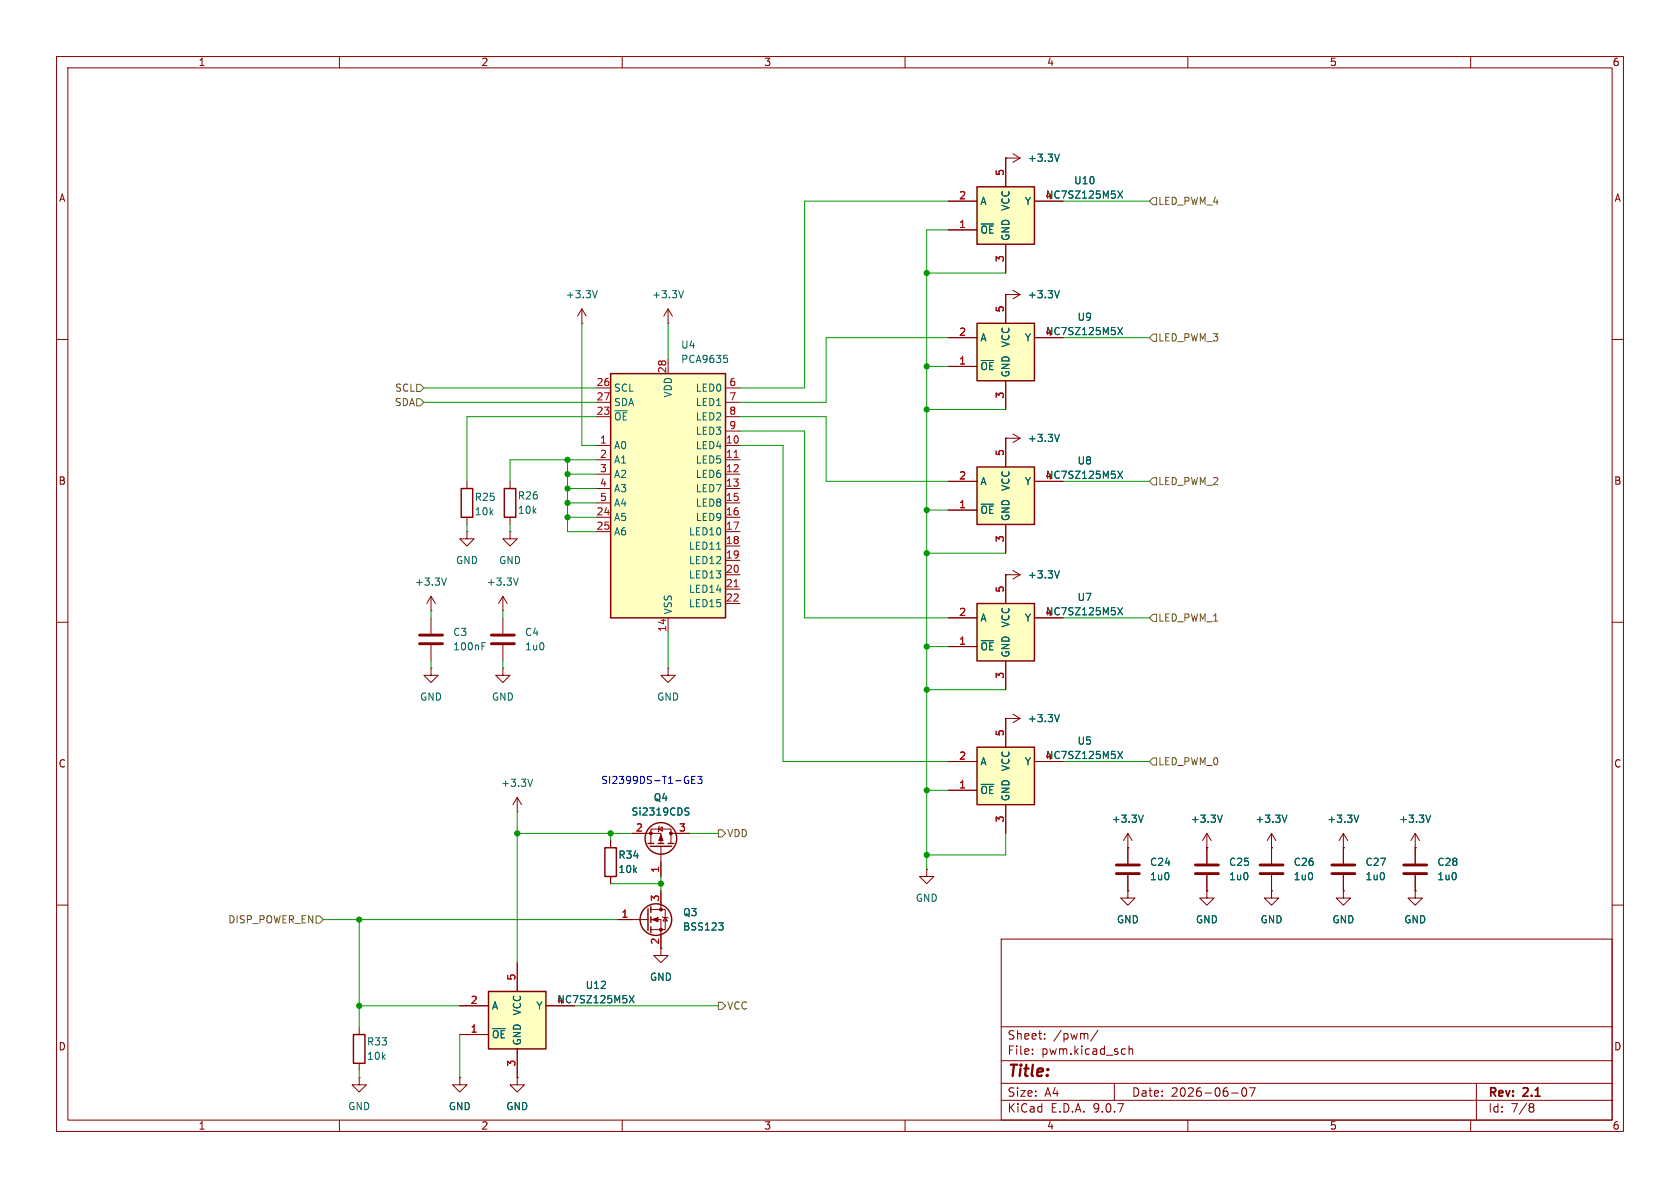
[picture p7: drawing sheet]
<svg xmlns="http://www.w3.org/2000/svg" width="297mm" height="210mm" viewBox="0 0 297 210" stroke-linecap="round" stroke-linejoin="round" font-family="sans-serif">
<g fill="none" stroke="#840000" stroke-width=".18">
<path d="M10 10h277v190h-277zM12 12h273v186h-273zM60 10v2M110 10v2M160 10v2M210 10v2M260 10v2M177.8 52.1h.1M177.8 52.1h2.5M179.1 51.3l1.2 .8M180.3 52.1l-1.2 .7M10 60h2"/>
<path d="M285 60h2M10 110h2M285 110h2M111.8 147.3h5v1.8M115.1 149.1v-2.5h3.5v2.5M116.5 146.6l.6-.4v.7zM116.6 146.1l-.1 .1v.7l-.2 .2M116.8 149.6v5.3M118.6 147.3h3.3M10 160h2M177 166h108v32h-108zM285 160h2"/>
<path d="M60 198v2M110 198v2M160 198v2M177 194.5h108M177 191.5h108M177 187.5h108M177 181.5h108M182.5 186.3v.1M182.5 185.5v.1M184.7 183.6v.1M184.7 182.8v.1M194.1 182.1l-1.3 2"/>
<path d="M197 191.5v3M199.6 184.9v1.5M199.6 185.5l.2-.1 .4 .1v.9M210 198v2M217.7 193.2h1.2M219.7 192.4l.2-.1a.81 .81 0 0 1 .6 .6 .81 .81 0 0 1-.3 .8l-.2 .1a.81 .81 0 0 1-.3-1.4zM220.9 192.3h1l-.7 1.5M260 198v2M261 191.5v6.5M270.6 195.1l.4 .1 .2 .2-.3 .3M270.6 195.7h.3M270.9 195.7l.2 .2 .1 .4-.2 .2-.4 .1"/>
</g>
<path d="M187.3 51.4l-.4 1.2M121.2 143.4l.5 .1 .1 .2-.1 .3-.4 .1M121.2 142.9h.6" fill="none" stroke="#006464" stroke-width=".18"/>
<g fill="none" stroke="#840000" stroke-width=".25">
<path d="M114.6 149.1h1M114.9 149.6h3.8M116.3 149.1h1M118.1 149.1h1"/>
<circle cx="116.8" cy="148.2" r="2.79"/>
</g>
<g fill="#840000" stroke="#840000" stroke-width=".18">
<path d="M116.8 147.6l.4 1h-.7z"/>
<circle cx="118.6" cy="147.3" r=".25"/>
<circle cx="115.1" cy="147.3" r=".25"/>
</g>
<path d="M172.7 82.6h10.2v10.1h-10.2z" fill="#ffffc2"/>
<g fill="none" stroke="#840000" stroke-width=".25">
<path d="M89.2 86.4h2v5h-2zM172.7 82.6h10.2v10.1h-10.2zM114.6 160.7v3.8M115.1 160.3v1M115.1 162.1v1M115.1 163.8v1"/>
<circle cx="116" cy="162.6" r="2.79"/>
</g>
<g fill="none" stroke="#840000" stroke-width=".18">
<path d="M177.8 77.5h.1M177.8 77.5v5.1M177.8 77.5h2.5M179.1 76.7l1.2 .8M180.3 77.5l-1.2 .7M90.2 85.1v1.3M90.2 91.4v1.3M167.6 85.1h5.1M167.6 90.2h5.1M177.8 92.7v5.1M182.9 85.1h5.1M76.2 109.2v2.8"/>
<path d="M76.2 114v2.8M88.9 118.1v1.3h1.3l-1.3 1.3-1.3-1.3h1.3M88.9 118.1h.1M88.9 109.2v2.8M88.9 114v2.8M91.4 143.5h.1M91.4 141l-.7 1.2M91.4 141l.8 1.2M91.4 141v2.5M116.8 157.5v3.3M213.4 157.5v1.3h1.2l-1.2 1.2-1.3-1.2h1.3M213.4 157.5h.1"/>
<path d="M109.2 162.6h5.4M115.1 160.8h2.5v3.5h-2.5M115.1 162.6h1.7v6.3h1.3l-1.3 1.3-1.2-1.3h1.2M117.1 162.1l.1 .1h.8l.1 .1M117.6 162.2l.4 .6h-.8z"/>
</g>
<path d="M187.3 76.8l-.4 1.2M197.6 83.3l.9 1.3M198.5 83.3l-.9 1.3M85.2 114.2h.4M85.2 113.6h.6M94.2 137.7l-.5 1.3M127.1 163.1h.7l-.4 .5M127.6 163.6l.2 .3v.3l-.2 .2" fill="none" stroke="#006464" stroke-width=".18"/>
<g fill="#840000" stroke="#840000" stroke-width=".18">
<path d="M115.3 162.6l1-.4v.7z"/>
<circle cx="116.8" cy="160.8" r=".25"/>
<circle cx="116.8" cy="164.3" r=".25"/>
</g>
<path d="M74.2 112.3h4M74.2 113.8h4M86.9 112.3h4M86.9 113.8h4" fill="none" stroke="#840000" stroke-width=".51"/>
<path d="M172.7 57.2h10.2v10.1h-10.2z" fill="#ffffc2"/>
<path d="M172.7 57.2h10.2v10.1h-10.2zM81.5 86.4h2.1v5h-2.1z" fill="none" stroke="#840000" stroke-width=".25"/>
<path d="M167.6 59.7h5.1M177.8 52.1v5.1M182.9 59.7h5.1M167.6 64.8h5.1M177.8 67.3v5.1M82.5 94v1.3h1.3l-1.3 1.2-1.2-1.2h1.2M82.5 94h.1M82.5 85.1v1.3M82.5 91.4v1.3" fill="none" stroke="#840000" stroke-width=".18"/>
<path d="M197.6 57.9l.9 1.3M198.5 57.9l-.9 1.3" fill="none" stroke="#006464" stroke-width=".18"/>
<path d="M86.4 175.3h10.1v10.1h-10.1z" fill="#ffffc2"/>
<path d="M106.9 149.9h2.1v5h-2.1zM86.4 175.3h10.1v10.1h-10.1z" fill="none" stroke="#840000" stroke-width=".25"/>
<g fill="none" stroke="#840000" stroke-width=".18">
<path d="M177.8 27.9h.1M177.8 27.9h2.5M179.1 27.2l1.2 .7M180.3 27.9l-1.2 .8M90.2 94v1.3h1.2l-1.2 1.2-1.3-1.2h1.3M90.2 94h.1M107.9 148.6v1.3M107.9 154.9v1.3M213.4 149.9h.1M213.4 147.3l-.8 1.3M213.4 147.3l.7 1.3M213.4 147.3v2.6"/>
<path d="M224.8 149.9h.1M224.8 157.5v1.3h1.3l-1.3 1.2-1.3-1.2h1.3M224.8 157.5h.1M224.8 147.3l-.8 1.3M224.8 147.3l.8 1.3M224.8 147.3v2.6M81.3 177.8h5.1M91.4 170.2v5.1M96.5 177.8h5.1M81.3 182.9h5.1M91.4 185.4v5.1"/>
</g>
<path d="M187.3 27.2l-.4 1.3M216.1 144.1l-.4 1.3M227.5 144.1l-.4 1.3M111.2 176l.9 1.3M112.1 176l-.9 1.3" fill="none" stroke="#006464" stroke-width=".18"/>
<path d="M172.7 33h10.2v10.2h-10.2z" fill="#ffffc2"/>
<path d="M172.7 33h10.2v10.2h-10.2zM62.5 182.9h2v5.1h-2z" fill="none" stroke="#840000" stroke-width=".25"/>
<g fill="none" stroke="#840000" stroke-width=".18">
<path d="M167.6 35.6h5.1M177.8 27.9v5.1M182.9 35.6h5.1M167.6 40.6h5.1M177.8 43.2v5.1M76.2 118.1v1.3h1.3l-1.3 1.3-1.3-1.3h1.3M76.2 118.1h.1M76.2 108h.1M76.2 105.4l-.8 1.3M76.2 105.4l.8 1.3M76.2 105.4v2.6M88.9 108h.1"/>
<path d="M88.9 105.4l-.8 1.3M88.9 105.4l.8 1.3M88.9 105.4v2.6M118.1 118.1v1.3h1.3l-1.3 1.3-1.3-1.3h1.3M118.1 118.1h.1M199.4 157.5v1.3h1.3l-1.3 1.2-1.3-1.2h1.3M199.4 157.5h.1M213.4 149.9v2.8M213.4 154.7v2.8M63.5 190.5v1.3h1.3l-1.3 1.2-1.3-1.2h1.3M63.5 190.5h.1M63.5 181.6v1.3"/>
<path d="M63.5 188v1.2M81.3 190.5v1.3h1.2l-1.2 1.2-1.3-1.2h1.3M81.3 190.5h.1M91.4 190.5v1.3h1.3l-1.3 1.2-1.2-1.2h1.2M91.4 190.5h.1"/>
</g>
<path d="M197.6 33.8l.9 1.2M198.5 33.8l-.9 1.2M78.9 102.2l-.4 1.2M91.6 102.2l-.4 1.2" fill="none" stroke="#006464" stroke-width=".18"/>
<path d="M211.3 152.9h4.1M211.3 154.4h4.1" fill="none" stroke="#840000" stroke-width=".51"/>
<path d="M107.9 66h20.4v43.2h-20.4z" fill="#ffffc2"/>
<path d="M107.9 66h20.4v43.2h-20.4z" fill="none" stroke="#840000" stroke-width=".25"/>
<g fill="none" stroke="#840000" stroke-width=".18">
<path d="M102.9 57.2h.1M102.9 54.6l-.8 1.3M102.9 54.6l.7 1.3M102.9 54.6v2.6M118.1 57.2h.1M118.1 54.6v2.6M118.1 54.6l-.8 1.3M118.1 54.6l.8 1.3M105.4 68.6h2.5M105.4 71.1h2.5M105.4 73.7h2.5M105.4 78.7h2.5"/>
<path d="M118.1 63.5v2.5M128.3 68.6h2.5M128.3 71.1h2.5M128.3 73.7h2.5M128.3 78.7h2.5M128.3 76.2h2.5M105.4 81.3h2.5M105.4 83.8h2.5M105.4 86.4h2.5M105.4 88.9h2.5M105.4 91.4h2.5M105.4 94h2.5"/>
<path d="M128.3 81.3h2.5M128.3 83.8h2.5M128.3 86.4h2.5M128.3 88.9h2.5M128.3 91.4h2.5M128.3 94h2.5M128.3 96.5h2.5M128.3 99.1h2.5M118.1 109.2v2.6M128.3 101.6h2.5M128.3 104.1h2.5M128.3 106.7h2.5"/>
<path d="M177.8 127h.1M177.8 127h2.5M179.1 126.2l1.2 .8M180.3 127l-1.2 .8"/>
</g>
<path d="M129.8 80.9h.7M129.8 103.7h.7" fill="none" stroke="#a90000" stroke-width=".18"/>
<path d="M105.6 51.4l-.4 1.2M120.8 51.4l-.4 1.2M128 62.8h.6M128.4 63.3l.2 .2v.3l-.2 .3M126.7 97.1h.7M187.3 126.3l-.4 1.3" fill="none" stroke="#006464" stroke-width=".18"/>
<path d="M172.7 106.7h10.2v10.1h-10.2z" fill="#ffffc2"/>
<path d="M172.7 106.7h10.2v10.1h-10.2z" fill="none" stroke="#840000" stroke-width=".25"/>
<path d="M167.6 109.2h5.1M167.6 114.3h5.1M177.8 101.6v5.1M177.8 116.8v5.1M182.9 109.2h5.1M163.8 153.7v1.2h1.3l-1.3 1.3-1.2-1.3h1.2M163.8 153.7h.1M199.4 149.9h.1M199.4 147.3l-.8 1.3M199.4 147.3l.8 1.3M199.4 147.3v5.4M199.4 154.7v2.8" fill="none" stroke="#840000" stroke-width=".18"/>
<path d="M197.6 107.4l.9 1.3M198.5 107.4l-.9 1.3M202.1 144.1l-.4 1.3" fill="none" stroke="#006464" stroke-width=".18"/>
<path d="M197.4 152.9h4M197.4 154.4h4" fill="none" stroke="#840000" stroke-width=".51"/>
<path d="M172.7 132.1h10.2v10.1h-10.2z" fill="#ffffc2"/>
<path d="M172.7 132.1h10.2v10.1h-10.2z" fill="none" stroke="#840000" stroke-width=".25"/>
<g fill="none" stroke="#840000" stroke-width=".18">
<path d="M167.6 35.6h5.1M177.8 27.9h.1M177.8 27.9v5.1M182.9 35.6h5.1M167.6 59.7h5.1M167.6 40.6h5.1M177.8 52.1h.1M177.8 43.2v5.1M177.8 52.1v5.1M182.9 59.7h5.1M167.6 64.8h5.1M177.8 77.5h.1"/>
<path d="M177.8 67.3v5.1M177.8 77.5v5.1M167.6 85.1h5.1M167.6 90.2h5.1M177.8 92.7v5.1M182.9 85.1h5.1M167.6 109.2h5.1M167.6 114.3h5.1M177.8 101.6h.1M177.8 101.6v5.1M177.8 116.8v5.1M177.8 101.6h2.5"/>
<path d="M179.1 100.8l1.2 .8M180.3 101.6l-1.2 .8M182.9 109.2h5.1M167.6 134.6h5.1M167.6 139.7h5.1M177.8 127h.1M177.8 127v5.1M182.9 134.6h5.1M107.9 148.6v1.3M107.9 154.9v1.3M111.8 147.3h2.5M116.8 152.4v2.5"/>
<path d="M116.8 157.5v2.5M119.4 147.3h2.5M177.8 142.2v5.1M199.4 149.9h.1M199.4 157.5h.1M199.4 149.9v2.8M199.4 154.7v2.8M213.4 157.5h.1M213.4 149.9h.1M213.4 149.9v2.8M213.4 154.7v2.8M224.8 149.9h.1"/>
<path d="M224.8 157.5h.1M224.8 149.9v2.8M224.8 154.7v2.8M237.5 157.5v1.3h1.3l-1.3 1.2-1.3-1.2h1.3M237.5 157.5h.1M237.5 149.9h.1M237.5 147.3l-.8 1.3M237.5 147.3l.8 1.3M237.5 147.3v5.4M237.5 154.7v2.8M250.2 157.5v1.3h1.3l-1.3 1.2-1.3-1.2h1.3M250.2 157.5h.1"/>
<path d="M250.2 149.9h.1M250.2 147.3v5.4M250.2 154.7v2.8M250.2 147.3l-.8 1.3M250.2 147.3l.8 1.3M81.3 177.8h5.1M91.4 170.2v5.1M96.5 177.8h5.1M109.2 162.6h2.6M116.8 165.1v2.5M81.3 190.5h.1M81.3 182.9h5.1"/>
<path d="M91.4 190.5h.1M91.4 185.4v5.1"/>
</g>
<g fill="none" stroke="#006464" stroke-width=".18">
<path d="M187.3 27.2l-.4 1.3M197.6 33.8l.9 1.2M198.5 33.8l-.9 1.2M187.3 51.4l-.4 1.2M197.6 57.9l.9 1.3M198.5 57.9l-.9 1.3M187.3 76.8l-.4 1.2M197.6 83.3l.9 1.3M198.5 83.3l-.9 1.3M187.3 100.9l-.4 1.3M197.6 107.4l.9 1.3M198.5 107.4l-.9 1.3"/>
<path d="M187.3 126.3l-.4 1.3M197.6 132.8l.9 1.3M198.5 132.8l-.9 1.3M121.2 143.4l.5 .1 .1 .2-.1 .3-.4 .1M121.2 142.9h.6M202.1 144.1l-.4 1.3M216.1 144.1l-.4 1.3M227.5 144.1l-.4 1.3M240.2 144.1l-.4 1.3M252.9 144.1l-.4 1.3M111.2 176l.9 1.3M112.1 176l-.9 1.3"/>
<path d="M127.1 163.1h.7l-.4 .5M127.6 163.6l.2 .3v.3l-.2 .2"/>
</g>
<path d="M222.8 152.9h4M222.8 154.4h4M235.5 152.9h4M235.5 154.4h4M248.2 152.9h4M248.2 154.4h4" fill="none" stroke="#840000" stroke-width=".51"/>
<path d="M203.8 34.9h.7v1.3h-.7l-.6-.6zM203.8 59.1h.7v1.2h-.7l-.6-.6zM73.7 70.5h.6l.6 .6-.6 .7h-.6zM73.7 67.9h.6l.6 .7-.6 .6h-.6zM203.8 84.5h.7v1.2h-.7l-.6-.6zM203.8 108.6h.7v1.3h-.7l-.6-.7zM203.8 134h.7v1.3h-.7l-.6-.7zM127 146.7h.6l.7 .6-.7 .7h-.6zM55.9 161.9h.6l.6 .7-.6 .6h-.6zM127 177.2h.6l.7 .6-.7 .6h-.6z" fill="none" stroke="#725600" stroke-width=".18"/>
<g fill="none" stroke="#009600" stroke-width=".18">
<path d="M167.6 35.6h-25.4v33h-11.4M188 35.6h15.2M102.9 57.2v21.5h2.5M118.1 57.2v6.3M163.8 48.3h14M167.6 59.7h-21.6v11.4h-15.2M167.6 40.6h-3.8v113.1M188 59.7h15.2M74.9 68.6h30.5M74.9 71.1h30.5M105.4 73.7h-22.9v11.4M130.8 78.7h7.6v55.9h29.2"/>
<path d="M130.8 73.7h15.2v11.4h21.6M130.8 76.2h11.4v33h25.4M163.8 64.8h3.8M163.8 72.4h14M82.5 92.7v1.3M90.2 92.7v1.3M100.3 81.3v12.7h5.1M100.3 91.4h5.1M100.3 88.9h5.1M100.3 83.8h5.1M100.3 86.4h5.1M105.4 81.3h-15.2v3.8"/>
<path d="M163.8 97.8h14M163.8 90.2h3.8M188 85.1h15.2M76.2 108v1.2M76.2 116.8v1.3M88.9 108v1.2M88.9 116.8v1.3M118.1 111.8v6.3M163.8 114.3h3.8M188 109.2h15.2M163.8 121.9h14M163.8 139.7h3.8"/>
<path d="M188 134.6h15.2M91.4 147.3h20.4M91.4 143.5v26.7M107.9 147.3v1.3M107.9 156.2h8.9M116.8 154.9v2.6M121.9 147.3h5.1M177.8 147.3v3.8h-14M57.1 162.6h52.1M63.5 162.6v19M63.5 177.8h17.8M101.6 177.8h25.4"/>
<path d="M63.5 189.2v1.3M81.3 182.9v7.6"/>
</g>
<path d="M121.5 138h.3v.4l-.3 .1M121.6 137.2l.1 .1M122.3 137.8h.4M122.9 137.2h-.6v1.3h.6M123.3 137.2h.8l-.4 .5 .4 .1v.6l-.2 .1-.6-.1" fill="none" stroke="#0000c2" stroke-width=".18"/>
<g fill="#009600" stroke="#009600" stroke-width=".18">
<circle cx="63.5" cy="177.8" r=".46"/>
<circle cx="107.9" cy="147.3" r=".46"/>
<circle cx="91.4" cy="147.3" r=".46"/>
<circle cx="63.5" cy="162.6" r=".46"/>
<circle cx="116.8" cy="156.2" r=".46"/>
<circle cx="163.8" cy="48.3" r=".46"/>
<circle cx="163.8" cy="72.4" r=".46"/>
<circle cx="163.8" cy="64.8" r=".46"/>
<circle cx="100.3" cy="91.4" r=".46"/>
<circle cx="100.3" cy="88.9" r=".46"/>
<circle cx="163.8" cy="97.8" r=".46"/>
<circle cx="163.8" cy="114.3" r=".46"/>
<circle cx="163.8" cy="151.1" r=".46"/>
<circle cx="163.8" cy="139.7" r=".46"/>
<circle cx="163.8" cy="90.2" r=".46"/>
<circle cx="163.8" cy="121.9" r=".46"/>
<circle cx="100.3" cy="81.3" r=".46"/>
<circle cx="100.3" cy="83.8" r=".46"/>
<circle cx="100.3" cy="86.4" r=".46"/>
</g>
<text font-size="2.8" fill="#840000" x="178" y="190.9">Title:</text>
<g font-size="2.1" fill="#840000">
<text x="178" y="184">Sheet:</text>
<text x="186.2" y="184">/pwm/</text>
<text x="178" y="186.7">File:</text>
<text x="184.1" y="186.7">pwm.kicad_sch</text>
<text x="178" y="196.9">KiCad</text>
<text x="178" y="194.1">Size:</text>
<text x="184.7" y="194.1">A4</text>
<text x="185.7" y="196.9">E.D.A.</text>
<text x="193.3" y="196.9">9.0.7</text>
<text x="200" y="194.1">Date:</text>
<text x="207" y="194.1">2026-06-07</text>
<text x="263" y="194.3">Rev:</text>
<text x="263" y="196.9">Id:</text>
<text x="267.1" y="196.9">7/8</text>
<text x="269.4" y="194.3">2.1</text>
</g>
<g font-size="1.8" fill="#840000">
<text x="35" y="11.9">1</text>
<text x="85" y="11.9">2</text>
<text x="135" y="11.9">3</text>
<text x="185" y="11.9">4</text>
<text x="235" y="11.9">5</text>
<text x="285" y="11.9">6</text>
<text x="10.3" y="35.9">A</text>
<text x="285.3" y="35.9">A</text>
<text x="10.3" y="85.9">B</text>
<text x="285.3" y="85.9">B</text>
<text x="10.3" y="135.9">C</text>
<text x="285.3" y="135.9">C</text>
<text x="116.6" y="167.1" transform="rotate(-90 116.6 167.1)">2</text>
<text x="10.3" y="185.9">D</text>
<text x="285.3" y="185.9">D</text>
<text x="35" y="199.9">1</text>
<text x="85" y="199.9">2</text>
<text x="135" y="199.9">3</text>
<text x="185" y="199.9">4</text>
<text x="235" y="199.9">5</text>
<text x="285" y="199.9">6</text>
</g>
<g font-size="1.8" fill="#006464">
<text x="181.6" y="28.8">+3.3V</text>
<text x="184.8" y="35.3">NC7SZ125M5X</text>
<text x="189.8" y="32.8">U10</text>
<text x="173.2" y="36.4">A</text>
<text x="173.2" y="41.5">~{OE}</text>
<text x="178.7" y="37.4" transform="rotate(-90 178.7 37.4)">VCC</text>
<text x="181.1" y="36.4">Y</text>
<text x="178.7" y="42.7" transform="rotate(-90 178.7 42.7)">GND</text>
<text x="99.9" y="52.9">+3.3V</text>
<text x="115.2" y="52.9">+3.3V</text>
<text x="181.6" y="52.9">+3.3V</text>
<text x="184.8" y="59.4">NC7SZ125M5X</text>
<text x="190.4" y="56.9">U9</text>
<text x="120.3" y="61.8">U4</text>
<text x="120.3" y="64.4">PCA9635</text>
<text x="173.2" y="60.6">A</text>
<text x="173.2" y="65.6">~{OE}</text>
<text x="178.7" y="61.5" transform="rotate(-90 178.7 61.5)">VCC</text>
<text x="181.1" y="60.6">Y</text>
<text x="108.5" y="69.4">SCL</text>
<text x="108.5" y="72">SDA</text>
<text x="119" y="70.4" transform="rotate(-90 119 70.4)">VDD</text>
<text x="122.9" y="69.4">LED0</text>
<text x="122.9" y="72">LED1</text>
<text x="178.7" y="66.8" transform="rotate(-90 178.7 66.8)">GND</text>
<text x="108.5" y="74.5">~{OE}</text>
<text x="122.9" y="74.5">LED2</text>
<text x="122.9" y="77.1">LED3</text>
<text x="108.5" y="79.6">A0</text>
<text x="108.5" y="82.1">A1</text>
<text x="122.9" y="79.6">LED4</text>
<text x="122.9" y="82.1">LED5</text>
<text x="181.6" y="78.3">+3.3V</text>
<text x="190.4" y="82.3">U8</text>
<text x="83.8" y="88.7">R25</text>
<text x="91.4" y="88.5">R26</text>
<text x="108.5" y="84.7">A2</text>
<text x="108.5" y="87.2">A3</text>
<text x="108.5" y="89.8">A4</text>
<text x="122.9" y="84.7">LED6</text>
<text x="122.9" y="87.2">LED7</text>
<text x="122.9" y="89.8">LED8</text>
<text x="173.2" y="86">A</text>
<text x="178.7" y="86.9" transform="rotate(-90 178.7 86.9)">VCC</text>
<text x="181.1" y="86">Y</text>
<text x="184.8" y="84.8">NC7SZ125M5X</text>
<text x="83.8" y="91.3">10k</text>
<text x="91.4" y="91">10k</text>
<text x="108.5" y="92.3">A5</text>
<text x="108.5" y="94.8">A6</text>
<text x="121.7" y="94.8">LED10</text>
<text x="122.9" y="92.3">LED9</text>
<text x="173.2" y="91">~{OE}</text>
<text x="178.7" y="92.2" transform="rotate(-90 178.7 92.2)">GND</text>
<text x="80.5" y="99.9">GND</text>
<text x="88.1" y="99.9">GND</text>
<text x="121.7" y="97.4">LED11</text>
<text x="121.7" y="99.9">LED12</text>
<text x="73.3" y="103.7">+3.3V</text>
<text x="86" y="103.7">+3.3V</text>
<text x="121.7" y="102.5">LED13</text>
<text x="121.7" y="105">LED14</text>
<text x="121.7" y="107.5">LED15</text>
<text x="181.6" y="102.5">+3.3V</text>
<text x="190.4" y="106.4">U7</text>
<text x="80" y="112.6">C3</text>
<text x="92.7" y="112.6">C4</text>
<text x="119" y="108.7" transform="rotate(-90 119 108.7)">VSS</text>
<text x="173.2" y="110.1">A</text>
<text x="178.7" y="111" transform="rotate(-90 178.7 111)">VCC</text>
<text x="181.1" y="110.1">Y</text>
<text x="184.8" y="109">NC7SZ125M5X</text>
<text x="80" y="115.2">100nF</text>
<text x="92.7" y="115.2">1u0</text>
<text x="173.2" y="115.2">~{OE}</text>
<text x="178.7" y="116.3" transform="rotate(-90 178.7 116.3)">GND</text>
<text x="74.2" y="124.1">GND</text>
<text x="86.9" y="124.1">GND</text>
<text x="116.1" y="124.1">GND</text>
<text x="181.6" y="127.9">+3.3V</text>
<text x="190.4" y="131.8">U5</text>
<text x="173.2" y="135.5">A</text>
<text x="178.7" y="136.4" transform="rotate(-90 178.7 136.4)">VCC</text>
<text x="181.1" y="135.5">Y</text>
<text x="184.8" y="134.4">NC7SZ125M5X</text>
<text x="88.5" y="139.3">+3.3V</text>
<text x="115.5" y="141.8">Q4</text>
<text x="173.2" y="140.6">~{OE}</text>
<text x="178.7" y="141.7" transform="rotate(-90 178.7 141.7)">GND</text>
<text x="111.5" y="144.4">Si2319CDS</text>
<text x="196.4" y="145.6">+3.3V</text>
<text x="210.4" y="145.6">+3.3V</text>
<text x="221.8" y="145.6">+3.3V</text>
<text x="234.5" y="145.6">+3.3V</text>
<text x="247.2" y="145.6">+3.3V</text>
<text x="109.2" y="154.5">10k</text>
<text x="109.2" y="152">R34</text>
<text x="203.2" y="153.3">C24</text>
<text x="203.2" y="155.8">1u0</text>
<text x="217.2" y="153.3">C25</text>
<text x="217.2" y="155.8">1u0</text>
<text x="228.6" y="153.3">C26</text>
<text x="228.6" y="155.8">1u0</text>
<text x="241.3" y="153.3">C27</text>
<text x="241.3" y="155.8">1u0</text>
<text x="254" y="153.3">C28</text>
<text x="254" y="155.8">1u0</text>
<text x="161.8" y="159.6">GND</text>
<text x="120.7" y="164.7">BSS123</text>
<text x="120.7" y="162.2">Q3</text>
<text x="197.4" y="163.4">GND</text>
<text x="211.3" y="163.4">GND</text>
<text x="222.8" y="163.4">GND</text>
<text x="235.5" y="163.4">GND</text>
<text x="248.2" y="163.4">GND</text>
<text x="114.8" y="173.6">GND</text>
<text x="86.9" y="178.7">A</text>
<text x="92.3" y="179.6" transform="rotate(-90 92.3 179.6)">VCC</text>
<text x="94.7" y="178.7">Y</text>
<text x="98.4" y="177.6">NC7SZ125M5X</text>
<text x="103.4" y="175">U12</text>
<text x="64.8" y="185">R33</text>
<text x="86.9" y="183.7">~{OE}</text>
<text x="92.3" y="184.9" transform="rotate(-90 92.3 184.9)">GND</text>
<text x="64.8" y="187.6">10k</text>
<text x="61.5" y="196.4">GND</text>
<text x="79.2" y="196.4">GND</text>
<text x="89.4" y="196.4">GND</text>
</g>
<g font-size="1.8" fill="#a90000">
<text x="169.5" y="35.3">2</text>
<text x="177.5" y="31.2" transform="rotate(-90 177.5 31.2)">5</text>
<text x="184.7" y="35.3">4</text>
<text x="169.5" y="40.4">1</text>
<text x="177.5" y="46.4" transform="rotate(-90 177.5 46.4)">3</text>
<text x="169.5" y="59.4">2</text>
<text x="177.5" y="55.3" transform="rotate(-90 177.5 55.3)">5</text>
<text x="184.7" y="59.4">4</text>
<text x="169.5" y="64.5">1</text>
<text x="105.4" y="68.3">26</text>
<text x="105.4" y="70.9">27</text>
<text x="117.9" y="66.1" transform="rotate(-90 117.9 66.1)">28</text>
<text x="128.8" y="68.3">6</text>
<text x="128.8" y="70.9">7</text>
<text x="177.5" y="70.6" transform="rotate(-90 177.5 70.6)">3</text>
<text x="105.4" y="73.4">23</text>
<text x="128.8" y="73.4">8</text>
<text x="128.8" y="75.9">9</text>
<text x="106" y="78.5">1</text>
<text x="106" y="81">2</text>
<text x="106" y="83.6">3</text>
<text x="128.2" y="78.5">10</text>
<text x="128.2" y="81">11</text>
<text x="128.2" y="83.6">12</text>
<text x="177.5" y="80.7" transform="rotate(-90 177.5 80.7)">5</text>
<text x="106" y="86.1">4</text>
<text x="106" y="88.6">5</text>
<text x="128.2" y="86.1">13</text>
<text x="128.2" y="88.6">15</text>
<text x="169.5" y="84.8">2</text>
<text x="169.5" y="89.9">1</text>
<text x="184.7" y="84.8">4</text>
<text x="105.4" y="91.2">24</text>
<text x="105.4" y="93.7">25</text>
<text x="128.2" y="91.2">16</text>
<text x="128.2" y="93.7">17</text>
<text x="177.5" y="96" transform="rotate(-90 177.5 96)">3</text>
<text x="128.2" y="96.3">18</text>
<text x="128.2" y="98.8">19</text>
<text x="128.2" y="101.3">20</text>
<text x="128.2" y="103.9">21</text>
<text x="128.2" y="106.4">22</text>
<text x="177.5" y="104.8" transform="rotate(-90 177.5 104.8)">5</text>
<text x="117.9" y="111.8" transform="rotate(-90 117.9 111.8)">14</text>
<text x="169.5" y="109">2</text>
<text x="184.7" y="109">4</text>
<text x="169.5" y="114">1</text>
<text x="177.5" y="120.1" transform="rotate(-90 177.5 120.1)">3</text>
<text x="177.5" y="130.2" transform="rotate(-90 177.5 130.2)">5</text>
<text x="169.5" y="134.4">2</text>
<text x="184.7" y="134.4">4</text>
<text x="169.5" y="139.4">1</text>
<text x="112.3" y="147.1">2</text>
<text x="119.9" y="147.1">3</text>
<text x="177.5" y="145.5" transform="rotate(-90 177.5 145.5)">3</text>
<text x="116.6" y="154.4" transform="rotate(-90 116.6 154.4)">1</text>
<text x="116.6" y="159.5" transform="rotate(-90 116.6 159.5)">3</text>
<text x="109.8" y="162.3">1</text>
<text x="91.2" y="173.4" transform="rotate(-90 91.2 173.4)">5</text>
<text x="83.1" y="177.5">2</text>
<text x="98.4" y="177.5">4</text>
<text x="83.1" y="182.6">1</text>
<text x="91.2" y="188.7" transform="rotate(-90 91.2 188.7)">3</text>
</g>
<g font-size="1.8" fill="#725600">
<text x="204.7" y="36.4">LED_PWM_4</text>
<text x="204.7" y="60.6">LED_PWM_3</text>
<text x="69.7" y="72">SDA</text>
<text x="69.8" y="69.4">SCL</text>
<text x="204.7" y="86">LED_PWM_2</text>
<text x="204.7" y="110.1">LED_PWM_1</text>
<text x="204.7" y="135.5">LED_PWM_0</text>
<text x="128.5" y="148.2">VDD</text>
<text x="40.2" y="163.4">DISP_POWER_EN</text>
<text x="128.5" y="178.7">VCC</text>
</g>
<text font-size="1.8" fill="#0000c2" x="106.2" y="138.8">SI2399DS-T1-GE3</text>
</svg>
